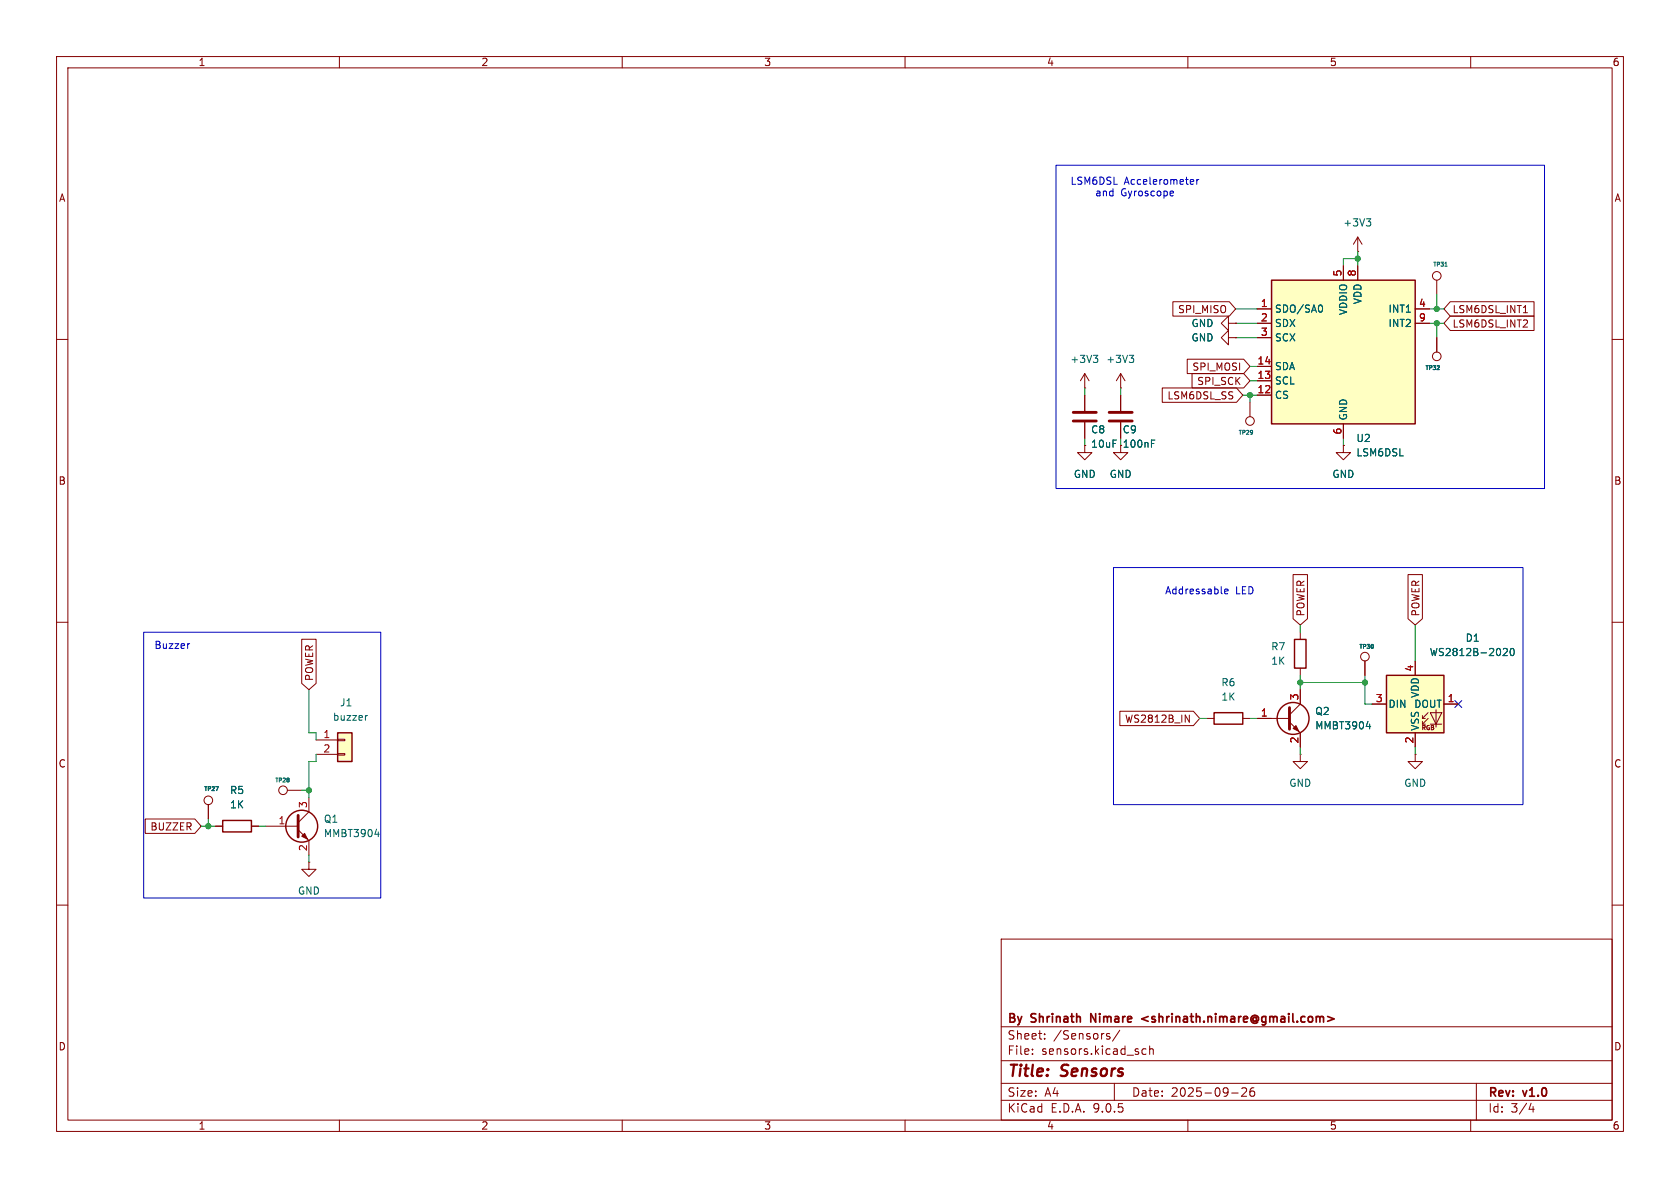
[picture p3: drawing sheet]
<svg xmlns="http://www.w3.org/2000/svg" width="297mm" height="210mm" viewBox="0 0 297 210" stroke-linecap="round" stroke-linejoin="round" font-family="sans-serif">
<g fill="none" stroke="#840000" stroke-width=".18">
<path d="M10 10h277v190h-277zM12 12h273v186h-273zM60 10v2M110 10v2M160 10v2M210 10v2M260 10v2M240 44.5h.1M240 41.9l-.7 1.3M240 41.9l.8 1.3M240 41.9v2.6M10 60h2"/>
<path d="M285 60h2M10 110h2M285 110h2M10 160h2M177 166h108v32h-108zM285 160h2M60 198v2M110 198v2M160 198v2M177 194.5h108M177 191.5h108M177 187.5h108"/>
<path d="M177 181.5h108M182.5 186.3v.1M182.5 185.5v.1M184.7 183.6v.1M184.7 182.8v.1M195.8 183.2l.4 .1v.2l-.2 .2h-.3M195.8 182.7l.4 .1M197 191.5v3M198 182.1l-1.3 2M202.6 185.5l-.4-.1-.3 .3v.4l.1 .2h.6M203.2 185.5l.3-.1 .3 .1 .1 .9M203.2 184.9v1.5"/>
<path d="M210 198v2M217.7 193.2h1.2M219.5 192.4l.6-.1 .2 .1 .1 .3-.9 1.1h.9M221.7 192.3a.59 .59 0 0 0-.7 .6v.6l.1 .2 .4 .1 .2-.1 .1-.5-.1-.3h-.5l-.2 .3M260 198v2M261 191.5v6.5M270.7 195l-.4 1.1h.9M271 195.6v1"/>
</g>
<path d="M203 179.7l-1.2 .4 1.2 .4M234.7 179.7l1.1 .4-1.1 .4M192.8 180.7v-1.5l.9 1.5" fill="none" stroke="#840000" stroke-width=".3"/>
<path d="M241.5 38.7h.8l-.4 .5M242.1 39.2l.2 .2v.3l-.2 .2" fill="none" stroke="#006464" stroke-width=".18"/>
<path d="M245.1 119.4h10.2v10.1h-10.2z" fill="#ffffc2"/>
<g fill="none" stroke="#840000" stroke-width=".18">
<path d="M217.2 57.2v-1.3l-1.3 1.3 1.3 1.2v-1.2h1.2M218.4 57.2h.1M254 49.5v2.6M254 59.7v2.5M229.9 111.8v1.2M229.9 118.1v1.3M241.3 116.8v2.6M250.2 116.8v2.6M213.4 127h1.2M219.7 127h1.3M222.2 127h5.8M228 127.6l1.9 1.9v2.6"/>
<path d="M229.9 133.4v1.2h1.2l-1.2 1.3-1.3-1.3h1.3M229.9 133.4h.1M229.9 121.9v2.6l-1.9 1.9M242.6 124.5h2.5M250.2 133.4v1.2h1.3l-1.3 1.3-1.3-1.3h1.3M250.2 133.4h.1M250.2 129.5v2.6M251.5 127h.5M251.5 128h.5M252.5 126l-1 1v-.5M252.5 127l-1 1v-.5M252.9 126h2l-1 2z"/>
<path d="M252.9 128h2M253.9 125.5v3M255.3 124.5h2.5M54.6 152.4v1.3h-1.3l1.3 1.2 1.3-1.2h-1.3M54.6 152.4h.1"/>
<circle cx="254" cy="48.8" r=".76"/>
<circle cx="254" cy="63" r=".76"/>
<circle cx="241.3" cy="116.1" r=".76"/>
</g>
<g fill="none" stroke="#840000" stroke-width=".25">
<path d="M228.9 113h2v5.1h-2zM245.1 119.4h10.2v10.1h-10.2zM214.6 126h5.1v2h-5.1z"/>
<circle cx="228.6" cy="127" r="2.82"/>
</g>
<path d="M255.4 47.1h.4M265.8 114.7l.4-.1 .3 .4-.8 .9h.8M267.1 114.7l.2-.1a.68 .68 0 0 1 .4 .7 .68 .68 0 0 1-.4 .6l-.2-.1-.1-.4zM241.5 128.4h.8M242.1 128v.8" fill="none" stroke="#006464" stroke-width=".18"/>
<path d="M228 125.1v3.8" fill="none" stroke="#840000" stroke-width=".51"/>
<path d="M228.6 128.8l.5-.5 .5 1z" fill="#840000" stroke="#840000" stroke-width=".18"/>
<path d="M224.8 49.5h25.4v25.4h-25.4z" fill="#ffffc2"/>
<path d="M224.8 49.5h25.4v25.4h-25.4zM39.4 145h5v2.1h-5z" fill="none" stroke="#840000" stroke-width=".25"/>
<g fill="none" stroke="#840000" stroke-width=".18">
<path d="M217.2 59.7v-1.3l-1.3 1.3 1.3 1.3v-1.3h1.2M218.4 59.7h.1M222.2 54.6h2.6M222.2 57.2h2.6M222.2 59.7h2.6M237.5 47v2.5M240 47v2.5M250.2 54.6h2.5M250.2 57.2h2.5M191.8 78.7v1.3h1.2l-1.2 1.3-1.3-1.3h1.3M191.8 78.7h.1M191.8 68.6h.1"/>
<path d="M191.8 66l-.8 1.3M191.8 66l.7 1.3M191.8 66v2.6M191.8 69.9v2.7M191.8 74.7v2.8M198.1 68.6h.1M198.1 78.7v1.3h1.3l-1.3 1.3-1.3-1.3h1.3M198.1 66v2.6M198.1 69.9v2.7M198.1 74.7v2.8M198.1 66l-.7 1.3M198.1 66l.8 1.3"/>
<path d="M221 71.1v2.6M222.2 64.8h2.6M222.2 67.3h2.6M222.2 69.9h2.6M237.5 78.7v1.3h1.3l-1.3 1.3-1.3-1.3h1.3M237.5 78.7h.1M237.5 74.9v2.6M36.8 142.2v2.6M38.1 146.1h1.3M44.4 146.1h1.3"/>
<circle cx="221" cy="74.4" r=".76"/>
<circle cx="36.8" cy="141.5" r=".76"/>
</g>
<path d="M233.5 53.9a.79 .79 0 0 1 0 1.3M193.3 62.8h.8l-.5 .5M193.8 63.3l.3 .2v.3l-.3 .3M199.6 62.8h.8l-.4 .5M200.2 63.3l.2 .2v.3l-.2 .3M203.6 78.4h.4M203.6 77.8h.6" fill="none" stroke="#006464" stroke-width=".18"/>
<path d="M189.7 74.4h4.1M189.7 72.9h4.1M196.1 74.4h4.1M196.1 72.9h4.1" fill="none" stroke="#840000" stroke-width=".51"/>
<path d="M59.7 129.5h2.5v5.1h-2.5z" fill="#ffffc2"/>
<g fill="none" stroke="#840000" stroke-width=".25">
<path d="M59.7 129.5h2.5v5.1h-2.5z"/>
<circle cx="53.3" cy="146" r="2.82"/>
</g>
<g fill="none" stroke="#840000" stroke-width=".18">
<path d="M207.3 53.3h10l1.1 1.3-1.1 1.3h-10zM218.4 57.2h.1M218.4 59.7h.1M222.2 54.6h2.6M222.2 57.2h2.6M222.2 59.7h2.6M237.5 47v2.5M240 47v2.5M250.2 54.6h2.5M250.2 57.2h2.5M254 59.7v2.5M256.4 55.9h14.8v2.5h-14.8l-1.1-1.2z"/>
<path d="M256.4 53.3h14.8v2.6h-14.8l-1.1-1.3zM269.3 55.3h.7M191.8 78.7h.1M191.8 69.9v2.7M191.8 74.7v2.8M198.1 69.9v2.7M198.1 74.7v2.8M205.5 68.6h13.1l1.1 1.3-1.1 1.2h-13.1zM209.9 63.5h10l1.1 1.3-1.1 1.2h-10zM210.7 66h9.2l1.1 1.3-1.1 1.3h-9.2zM222.2 64.8h2.6M222.2 67.3h2.6"/>
<path d="M222.2 69.9h2.6M237.5 78.7h.1M237.5 74.9v2.6M53.3 113h2.6v7.8l-1.3 1.1-1.3-1.1zM228.6 101.6h2.5v7.8l-1.2 1.1-1.3-1.1zM241.3 116.8v2.6M248.9 101.6h2.6v7.8l-1.3 1.1-1.3-1.1zM250.2 116.8v2.6M50.8 139.7h2.5M55.9 130.8h3.8M55.9 133.4h3.8M59.7 130.7h1.3v.2h-1.3z"/>
<path d="M59.7 133.2h1.3v.3h-1.3zM198 125.7h13l1.1 1.3-1.1 1.3h-13zM209.5 126.4l.8 1.3v-1.3M222.2 127h2.6M229.9 121.9v2.6M229.9 129.5v2.6M242.6 124.5h2.5M250.2 129.5v2.6M255.3 124.5h2.5M25.7 144.8h8.7l1.2 1.3-1.2 1.2h-8.7zM36.8 142.2v2.6M38.1 146.1h1.3"/>
<path d="M44.4 146.1h1.3M47 146.1h5.7M52.7 146.7l1.9 1.9v2.5M54.6 141v2.5l-1.9 1.9"/>
<circle cx="50" cy="139.7" r=".76"/>
</g>
<path d="M233.5 53.9a.79 .79 0 0 1 0 1.3M203.6 78.4h.4M203.6 77.8h.6M265.8 114.7l.4-.1 .3 .4-.8 .9h.8M267.1 114.7l.2-.1a.68 .68 0 0 1 .4 .7 .68 .68 0 0 1-.4 .6l-.2-.1-.1-.4zM65 126.5l-.3 .1M241.5 128.4h.8M242.1 128v.8M66.3 147.5h.8M66.9 147.1v.8" fill="none" stroke="#006464" stroke-width=".18"/>
<path d="M52.7 144.1v3.9" fill="none" stroke="#840000" stroke-width=".51"/>
<path d="M53.3 147.8l.5-.5 .6 1z" fill="#840000" stroke="#840000" stroke-width=".18"/>
<g fill="none" stroke="#009600" stroke-width=".18">
<path d="M218.4 57.2h3.8M218.4 54.6h3.8M218.4 59.7h3.8M240 45.7h-2.5v1.3M240 44.5v2.5M252.7 57.2h2.6M252.7 54.6h2.6M254 52.1v2.5M254 57.2v2.5M191.8 68.6v1.3M191.8 77.5v1.2M198.1 68.6v1.3"/>
<path d="M219.7 69.9h2.5M221 69.9v1.2M221 67.3h1.2M221 64.8h1.2M237.5 77.5v1.2M229.9 110.5v1.3M229.9 119.4v2.5M241.3 119.4v5.1h1.3M250.2 110.5v6.3M53.3 139.7h1.3M54.6 121.9v7.6h1.3v1.3M55.9 133.4v1.2h-1.3v6.4"/>
<path d="M212.1 127h1.3M221 127h1.2M229.9 132.1v1.3M229.9 120.7h11.4M250.2 132.1v1.3M35.6 146.1h2.5M36.8 144.8v1.3M45.7 146.1h1.3M54.6 151.1v1.3"/>
</g>
<path d="M257.2 123.9l1.2 1.2M258.4 123.9l-1.2 1.2" fill="none" stroke="#000084" stroke-width=".18"/>
<path d="M186.7 29.2h86.3v57.2h-86.3zM207 33.8h.4l.1 .3-.6 .1M207.4 34.6h-.4M210.6 31.7l.4 .1v.2l-.6 .2M211 32.5l-.4 .1M211.6 31.7v.9M211.9 31.7l-.3 .3M25.4 111.8h41.9v47h-41.9zM33.5 113.8h-.2M196.8 100.3h72.4v41.9h-72.4zM216.5 104.6l.6-.2-.1-.2-.3-.1-.2 .2 .1 .6h.4" fill="none" stroke="#0000c2" stroke-width=".18"/>
<g fill="#009600" stroke="#009600" stroke-width=".18">
<circle cx="54.6" cy="139.7" r=".46"/>
<circle cx="36.8" cy="146.1" r=".46"/>
<circle cx="254" cy="57.2" r=".46"/>
<circle cx="254" cy="54.6" r=".46"/>
<circle cx="221" cy="69.9" r=".46"/>
<circle cx="240" cy="45.7" r=".46"/>
<circle cx="229.9" cy="120.7" r=".46"/>
<circle cx="241.3" cy="120.7" r=".46"/>
</g>
<g font-size="2.8" fill="#840000">
<text x="178" y="190.9">Title:</text>
<text x="187.7" y="190.9">Sensors</text>
</g>
<g font-size="2.1" fill="#840000">
<text x="178" y="184">Sheet:</text>
<text x="178" y="181.2">By</text>
<text x="182.4" y="181.2">Shrinath</text>
<text x="186.2" y="184">/Sensors/</text>
<text x="193.5" y="181.2">Nimare</text>
<text x="203.1" y="181.2">&lt;shrinath.nimare@gmail.com&gt;</text>
<text x="178" y="186.7">File:</text>
<text x="184.1" y="186.7">sensors.kicad_sch</text>
<text x="178" y="196.9">KiCad</text>
<text x="178" y="194.1">Size:</text>
<text x="184.7" y="194.1">A4</text>
<text x="185.7" y="196.9">E.D.A.</text>
<text x="193.3" y="196.9">9.0.5</text>
<text x="200" y="194.1">Date:</text>
<text x="207" y="194.1">2025-09-26</text>
<text x="263" y="194.3">Rev:</text>
<text x="263" y="196.9">Id:</text>
<text x="267.1" y="196.9">3/4</text>
<text x="269.4" y="194.3">v1.0</text>
</g>
<g font-size="1.8" fill="#840000">
<text x="35" y="11.9">1</text>
<text x="85" y="11.9">2</text>
<text x="135" y="11.9">3</text>
<text x="185" y="11.9">4</text>
<text x="235" y="11.9">5</text>
<text x="285" y="11.9">6</text>
<text x="10.3" y="35.9">A</text>
<text x="285.3" y="35.9">A</text>
<text x="208.2" y="55.6">SPI_MISO</text>
<text x="256.7" y="58.1">LSM6DSL_INT2</text>
<text x="256.7" y="55.6">LSM6DSL_INT1</text>
<text x="210.7" y="65.7">SPI_MOSI</text>
<text x="206.3" y="70.8">LSM6DSL_SS</text>
<text x="211.5" y="68.3">SPI_SCK</text>
<text x="198.4" y="79.3">100nF</text>
<text x="10.3" y="85.9">B</text>
<text x="285.3" y="85.9">B</text>
<text x="230.8" y="109.1" transform="rotate(-90 230.8 109.1)">POWER</text>
<text x="251.1" y="109.1" transform="rotate(-90 251.1 109.1)">POWER</text>
<text x="55.6" y="120.5" transform="rotate(-90 55.6 120.5)">POWER</text>
<text x="198.8" y="128">WS2812B_IN</text>
<text x="10.3" y="135.9">C</text>
<text x="285.3" y="135.9">C</text>
<text x="26.5" y="147">BUZZER</text>
<text x="10.3" y="185.9">D</text>
<text x="285.3" y="185.9">D</text>
<text x="35" y="199.9">1</text>
<text x="85" y="199.9">2</text>
<text x="135" y="199.9">3</text>
<text x="185" y="199.9">4</text>
<text x="235" y="199.9">5</text>
<text x="285" y="199.9">6</text>
</g>
<g font-size="1.8" fill="#0000c2">
<text x="189.2" y="32.9">LSM6DSL</text>
<text x="193.5" y="34.9">and</text>
<text x="198.1" y="34.9">Gyroscope</text>
<text x="198.7" y="32.9">Accelerometer</text>
<text x="205.9" y="105.3">Addressable</text>
<text x="218.4" y="105.3">LED</text>
<text x="27.2" y="114.9">Buzzer</text>
</g>
<g font-size="1.8" fill="#006464">
<text x="237.4" y="40.2">+3V3</text>
<text x="240.9" y="53.9" transform="rotate(-90 240.9 53.9)">VDD</text>
<text x="210.5" y="58">GND</text>
<text x="225.3" y="55.5">SDO/SA0</text>
<text x="225.3" y="58">SDX</text>
<text x="238.4" y="55.8" transform="rotate(-90 238.4 55.8)">VDDIO</text>
<text x="245.4" y="55.5">INT1</text>
<text x="245.4" y="58">INT2</text>
<text x="189.1" y="64.4">+3V3</text>
<text x="195.5" y="64.4">+3V3</text>
<text x="210.5" y="60.6">GND</text>
<text x="225.3" y="60.6">SCX</text>
<text x="225.3" y="65.6">SDA</text>
<text x="225.3" y="68.2">SCL</text>
<text x="225.3" y="70.7">CS</text>
<text x="192.8" y="76.8">C8</text>
<text x="198.4" y="76.8">C9</text>
<text x="238.4" y="74.4" transform="rotate(-90 238.4 74.4)">GND</text>
<text x="192.8" y="79.3">10uF</text>
<text x="239.7" y="80.9">LSM6DSL</text>
<text x="239.7" y="78.3">U2</text>
<text x="189.7" y="84.7">GND</text>
<text x="196.1" y="84.7">GND</text>
<text x="235.5" y="84.7">GND</text>
<text x="259" y="113.6">D1</text>
<text x="224.6" y="115.2">R7</text>
<text x="224.6" y="117.7">1K</text>
<text x="252.7" y="116.2">WS2812B-2020</text>
<text x="60" y="125.1">J1</text>
<text x="215.8" y="121.5">R6</text>
<text x="215.8" y="124.1">1K</text>
<text x="245.4" y="125.3">DIN</text>
<text x="249.9" y="125.3">DOUT</text>
<text x="251.1" y="123.5" transform="rotate(-90 251.1 123.5)">VDD</text>
<text x="58.8" y="127.6">buzzer</text>
<text x="232.4" y="126.6">Q2</text>
<text x="232.4" y="129.1">MMBT3904</text>
<text x="251.1" y="129.3" transform="rotate(-90 251.1 129.3)">VSS</text>
<text x="40.6" y="140.6">R5</text>
<text x="40.6" y="143.1">1K</text>
<text x="227.8" y="139.3">GND</text>
<text x="248.2" y="139.3">GND</text>
<text x="57.2" y="145.6">Q1</text>
<text x="57.2" y="148.2">MMBT3904</text>
<text x="52.6" y="158.3">GND</text>
</g>
<g font-size="1.8" fill="#a90000">
<text x="237.2" y="49" transform="rotate(-90 237.2 49)">5</text>
<text x="239.8" y="49" transform="rotate(-90 239.8 49)">8</text>
<text x="222.8" y="54.4">1</text>
<text x="222.8" y="56.9">2</text>
<text x="222.8" y="59.4">3</text>
<text x="250.8" y="54.4">4</text>
<text x="250.8" y="56.9">9</text>
<text x="222.2" y="64.5">14</text>
<text x="222.2" y="67.1">13</text>
<text x="222.2" y="69.6">12</text>
<text x="237.2" y="76.9" transform="rotate(-90 237.2 76.9)">6</text>
<text x="249.9" y="118.8" transform="rotate(-90 249.9 118.8)">4</text>
<text x="229.6" y="123.9" transform="rotate(-90 229.6 123.9)">3</text>
<text x="243.1" y="124.2">3</text>
<text x="255.8" y="124.2">1</text>
<text x="57.1" y="130.6">1</text>
<text x="222.8" y="126.7">1</text>
<text x="229.6" y="131.5" transform="rotate(-90 229.6 131.5)">2</text>
<text x="249.9" y="131.5" transform="rotate(-90 249.9 131.5)">2</text>
<text x="57.1" y="133.1">2</text>
<text x="54.4" y="142.9" transform="rotate(-90 54.4 142.9)">3</text>
<text x="49.1" y="145.8">1</text>
<text x="54.4" y="150.6" transform="rotate(-90 54.4 150.6)">2</text>
</g>
<text font-size="1.1" fill="#840000" x="251.2" y="129.3">RGB</text>
<g font-size="1" fill="#006464">
<text x="253.2" y="47.3">TP31</text>
<text x="251.9" y="65.6">TP32</text>
<text x="218.9" y="77">TP29</text>
<text x="240.2" y="114.9">TP30</text>
<text x="36" y="140">TP27</text>
<text x="48.5" y="138.5">TP28</text>
</g>
</svg>
